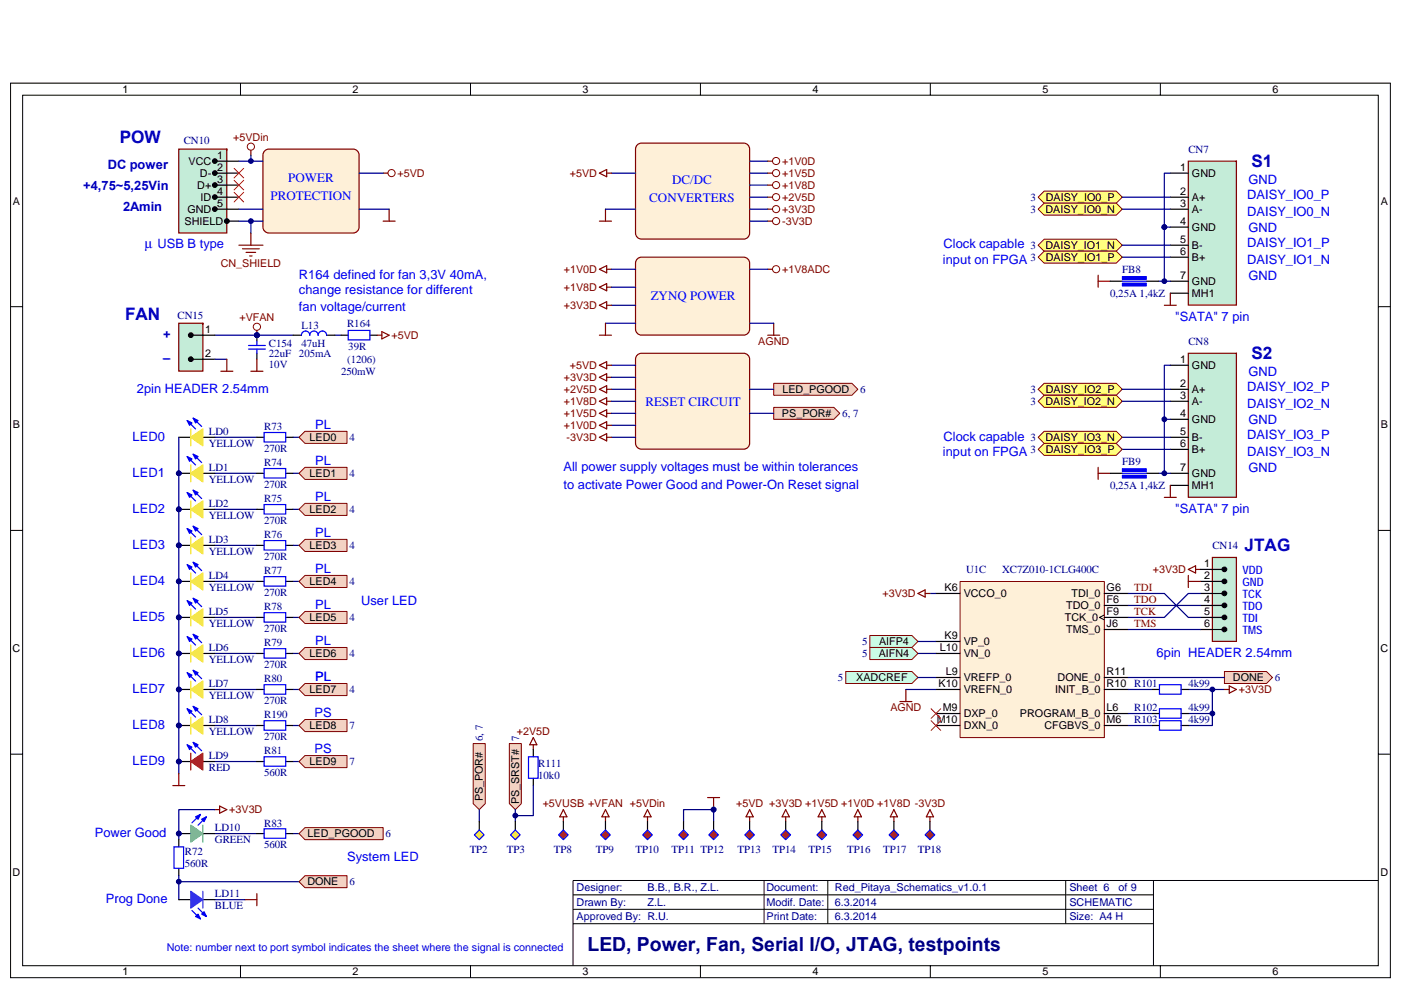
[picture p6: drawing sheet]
<svg xmlns="http://www.w3.org/2000/svg" width="297mm" height="210mm" viewBox="0 0 297 210" stroke-linecap="round" stroke-linejoin="round" font-family="sans-serif">
<path d="M2.2 17.6h292.6v189.8h-292.6z" fill="none" stroke="#000" stroke-width=".21"/>
<path d="M4.8 20.2h287.4v184.6h-287.4z" fill="#fff"/>
<g fill="none" stroke="#000" stroke-width=".21">
<path d="M51 17.6v2.6M99.8 17.6v2.6M148.5 17.6v2.6M197.2 17.6v2.6M246 17.6v2.6M4.8 20.2h287.4v184.6h-287.4zM2.2 65h2.6M292.2 65h2.6M2.2 112.5h2.6M292.2 112.5h2.6M2.2 160h2.6M292.2 160h2.6"/>
<path d="M121.5 189.8h123.1M121.5 192.9h123.1M121.5 195.9h123.1M162 186.8v9.1M175.5 186.8v9.1M226 186.8v9.1M244.6 186.8v18M292.2 186.8h-170.7v18M51 204.8v2.6M99.8 204.8v2.6M148.5 204.8v2.6M197.2 204.8v2.6"/>
<path d="M246 204.8v2.6"/>
</g>
<g fill="#fef0d8" stroke="#800000" stroke-width=".25">
<path d="M135 55.1l.6-.5 .4-.1h21.7a1.27 1.27 0 0 1 1.2 1.3v14a1.27 1.27 0 0 1-1.2 1.3h-21.7a1.27 1.27 0 0 1-1.3-1.3v-14z" fill-rule="evenodd"/>
<path d="M135 30.9l.6-.5h.4h21.7a1.27 1.27 0 0 1 1.2 1.2v17.8a1.28 1.28 0 0 1-1.2 1.3h-21.7a1.28 1.28 0 0 1-1.3-1.3v-17.8z" fill-rule="evenodd"/>
<path d="M135 75.5l.6-.5 .4-.1h21.7a1.27 1.27 0 0 1 1.2 1.3v17.8a1.27 1.27 0 0 1-1.2 1.3h-21.7a1.27 1.27 0 0 1-1.3-1.3v-17.8z" fill-rule="evenodd"/>
<path d="M56.3 31.9l.7-.3h17.9a1.27 1.27 0 0 1 1.2 1.3v15.3a1.27 1.27 0 0 1-1.2 1.2h-17.9a1.27 1.27 0 0 1-1.3-1.2v-15.3l.1-.4z" fill-rule="evenodd"/>
</g>
<path d="M251.9 34.2v30.5h10.2v-30.5z" fill-rule="evenodd" fill="#c4ecd8" stroke="#800000" stroke-width=".25"/>
<path d="M248.1 36.7h3.8M248.1 41.8h3.8M248.1 44.4h3.8M248.1 48.2h3.8M248.1 52h3.8M248.1 54.5h3.8M248.1 59.6h3.8M248.1 62.2h3.8" fill="none" stroke="#000" stroke-width=".25"/>
<path d="M221.4 40.5h15.3l1.2 1.3-1.2 1.3h-15.3l-1.3-1.3z" fill-rule="evenodd" fill="#ffff80" stroke="#800000" stroke-width=".21"/>
<path d="M237.9 41.8h10.2M237.9 44.4h10.2" fill="none" stroke="#000080" stroke-width=".25"/>
<path d="M220.1 44.4l1.3-1.3h15.3l1.2 1.3-1.2 1.2h-15.3z" fill-rule="evenodd" fill="#ffff80" stroke="#800000" stroke-width=".21"/>
<path d="M45.5 92.8h9M62.1 92.8h1.3" fill="none" stroke="#000080" stroke-width=".25"/>
<path d="M37.9 92.8h2.5M43 92.8h2.5" fill="none" stroke="#000" stroke-width=".25"/>
<path d="M40.4 92.8l2.6-1.8v3.6z" fill="#f6dd0a" stroke="#f6dd0a" stroke-width=".25"/>
<path d="M39.7 89.2l1.8 1.8M41 88.7l1.8 1.8" fill="none" stroke="#00f" stroke-width=".25"/>
<g fill="#00f" stroke="#00f" stroke-width=".25">
<path d="M39.7 89.2l1 .5-.5 .5z"/>
<path d="M41 88.7l1 .5-.5 .5z"/>
</g>
<path d="M40.4 91v3.6" fill="none" stroke="#f6dd0a" stroke-width=".25"/>
<path d="M64.7 91.5h8.9v2.5h-8.9l-1.3-1.2z" fill-rule="evenodd" fill="#f3d2c3" stroke="#800000" stroke-width=".21"/>
<path d="M54.5 92.8h1.5M60.6 92.8h1.5" fill="none" stroke="#000" stroke-width=".25"/>
<path d="M56 91.7h4.6v2h-4.6z" fill="none" stroke="#00f" stroke-width=".25"/>
<path d="M220.1 52l1.3-1.3h15.3l1.2 1.3-1.2 1.3h-15.3z" fill-rule="evenodd" fill="#ffff80" stroke="#800000" stroke-width=".21"/>
<path d="M237.9 52h10.2M237.9 54.5h10.2M246.9 48.2v11.4" fill="none" stroke="#000080" stroke-width=".25"/>
<g fill="#000080" stroke="#000080" stroke-width=".21">
<circle cx="246.9" cy="48.2" r=".51"/>
<circle cx="246.9" cy="59.6" r=".51"/>
</g>
<path d="M220.1 54.5l1.3-1.2h15.3l1.2 1.2-1.2 1.3h-15.3z" fill-rule="evenodd" fill="#ffff80" stroke="#800000" stroke-width=".21"/>
<path d="M45.5 100.4h9M62.1 100.4h1.3" fill="none" stroke="#000080" stroke-width=".25"/>
<path d="M37.9 100.4h2.5M43 100.4h2.5" fill="none" stroke="#000" stroke-width=".25"/>
<circle cx="37.9" cy="100.4" r=".5" fill="#000080" stroke="#000080" stroke-width=".21"/>
<path d="M40.4 100.4l2.6-1.8v3.6z" fill="#f6dd0a" stroke="#f6dd0a" stroke-width=".25"/>
<path d="M39.7 96.8l1.8 1.8M41 96.3l1.8 1.8" fill="none" stroke="#00f" stroke-width=".25"/>
<g fill="#00f" stroke="#00f" stroke-width=".25">
<path d="M39.7 96.8l1 .5-.5 .6z"/>
<path d="M41 96.3l1 .5-.5 .5z"/>
</g>
<path d="M40.4 98.6v3.6" fill="none" stroke="#f6dd0a" stroke-width=".25"/>
<path d="M64.7 99.1h8.9v2.6h-8.9l-1.3-1.3z" fill-rule="evenodd" fill="#f3d2c3" stroke="#800000" stroke-width=".21"/>
<path d="M235.4 59.6h2.5M243 59.6h2.6M54.5 100.4h1.5M60.6 100.4h1.5" fill="none" stroke="#000" stroke-width=".25"/>
<path d="M237.9 59.6h5.1M56 99.4h4.6v2h-4.6z" fill="none" stroke="#00f" stroke-width=".25"/>
<path d="M232.8 58.4v2.5M232.8 59.6h2.6" fill="none" stroke="#800000" stroke-width=".25"/>
<path d="M245.6 59.6h2.5" fill="none" stroke="#000080" stroke-width=".25"/>
<path d="M238 58.7h5.1v.6h-5.1z" fill="#00f"/>
<path d="M238 58.7h5.1v.6h-5.1z" fill="none" stroke="#00f" stroke-width=".21"/>
<path d="M238 60.1h5.1v.6h-5.1z" fill="#00f"/>
<path d="M238 60h5.1v.7h-5.1z" fill="none" stroke="#00f" stroke-width=".21"/>
<path d="M246.9 64.7h2.5M248.1 62.2v2.5" fill="none" stroke="#800000" stroke-width=".25"/>
<path d="M45.5 108h9M62.1 108h1.3" fill="none" stroke="#000080" stroke-width=".25"/>
<path d="M37.9 108h2.5M43 108h2.5" fill="none" stroke="#000" stroke-width=".25"/>
<circle cx="37.9" cy="108" r=".5" fill="#000080" stroke="#000080" stroke-width=".21"/>
<path d="M40.4 108l2.6-1.7v3.5z" fill="#f6dd0a" stroke="#f6dd0a" stroke-width=".25"/>
<path d="M39.7 104.5l1.8 1.8M41 104l1.8 1.7" fill="none" stroke="#00f" stroke-width=".25"/>
<g fill="#00f" stroke="#00f" stroke-width=".25">
<path d="M39.7 104.5l1 .5-.5 .5z"/>
<path d="M41 104l1 .5-.5 .5z"/>
</g>
<path d="M40.4 106.3v3.5" fill="none" stroke="#f6dd0a" stroke-width=".25"/>
<path d="M64.7 106.8h8.9v2.5h-8.9l-1.3-1.3z" fill-rule="evenodd" fill="#f3d2c3" stroke="#800000" stroke-width=".21"/>
<path d="M37.9 115.7h2.5M43 115.7h2.5M54.5 108h1.5M60.6 108h1.5" fill="none" stroke="#000" stroke-width=".25"/>
<path d="M39.7 112.1l1.8 1.8M41 111.6l1.8 1.8M56 107h4.6v2h-4.6z" fill="none" stroke="#00f" stroke-width=".25"/>
<path d="M45.5 115.7h9M62.1 115.7h1.3" fill="none" stroke="#000080" stroke-width=".25"/>
<circle cx="37.9" cy="115.7" r=".5" fill="#000080" stroke="#000080" stroke-width=".21"/>
<path d="M40.4 115.7l2.6-1.8v3.6z" fill="#f6dd0a" stroke="#f6dd0a" stroke-width=".25"/>
<g fill="#00f" stroke="#00f" stroke-width=".25">
<path d="M39.7 112.1l1 .5-.5 .5z"/>
<path d="M41 111.6l1 .5-.5 .5z"/>
</g>
<path d="M40.4 113.9v3.6" fill="none" stroke="#f6dd0a" stroke-width=".25"/>
<path d="M64.7 114.4h8.9v2.6h-8.9l-1.3-1.3z" fill-rule="evenodd" fill="#f3d2c3" stroke="#800000" stroke-width=".21"/>
<path d="M54.5 115.7h1.5M60.6 115.7h1.5" fill="none" stroke="#000" stroke-width=".25"/>
<path d="M56 114.7h4.6v2h-4.6z" fill="none" stroke="#00f" stroke-width=".25"/>
<path d="M251.9 74.9v30.6h10.2v-30.6z" fill-rule="evenodd" fill="#c4ecd8" stroke="#800000" stroke-width=".25"/>
<path d="M248.1 77.5h3.8M248.1 82.6h3.8M248.1 85.1h3.8M248.1 88.9h3.8M248.1 92.8h3.8M248.1 95.3h3.8M248.1 100.4h3.8M248.1 103h3.8M37.9 123.3h2.5M43 123.3h2.5" fill="none" stroke="#000" stroke-width=".25"/>
<path d="M45.5 123.3h9M62.1 123.3h1.3" fill="none" stroke="#000080" stroke-width=".25"/>
<circle cx="37.9" cy="123.3" r=".5" fill="#000080" stroke="#000080" stroke-width=".21"/>
<path d="M40.4 123.3l2.6-1.8v3.6z" fill="#f6dd0a" stroke="#f6dd0a" stroke-width=".25"/>
<path d="M39.7 119.8l1.8 1.7M41 119.3l1.8 1.7" fill="none" stroke="#00f" stroke-width=".25"/>
<g fill="#00f" stroke="#00f" stroke-width=".25">
<path d="M39.7 119.8l1 .5-.5 .5z"/>
<path d="M41 119.3l1 .5-.5 .5z"/>
</g>
<path d="M40.4 121.5v3.6" fill="none" stroke="#f6dd0a" stroke-width=".25"/>
<path d="M64.7 122h8.9v2.6h-8.9l-1.3-1.3z" fill-rule="evenodd" fill="#f3d2c3" stroke="#800000" stroke-width=".21"/>
<path d="M54.5 123.3h1.5M60.6 123.3h1.5" fill="none" stroke="#000" stroke-width=".25"/>
<path d="M56 122.3h4.6v2h-4.6z" fill="none" stroke="#00f" stroke-width=".25"/>
<path d="M220.1 82.6l1.3-1.3h15.3l1.2 1.3-1.2 1.2h-15.3z" fill-rule="evenodd" fill="#ffff80" stroke="#800000" stroke-width=".21"/>
<path d="M237.9 82.6h10.2" fill="none" stroke="#000080" stroke-width=".25"/>
<path d="M221.4 83.8h15.3l1.2 1.3-1.2 1.3h-15.3l-1.3-1.3z" fill-rule="evenodd" fill="#ffff80" stroke="#800000" stroke-width=".21"/>
<path d="M37.9 92.8v71.3M237.9 85.1h10.2M45.5 131h9M62.1 131h1.3" fill="none" stroke="#000080" stroke-width=".25"/>
<path d="M37.9 131h2.5M43 131h2.5" fill="none" stroke="#000" stroke-width=".25"/>
<circle cx="37.9" cy="131" r=".5" fill="#000080" stroke="#000080" stroke-width=".21"/>
<path d="M40.4 131l2.6-1.8v3.6z" fill="#f6dd0a" stroke="#f6dd0a" stroke-width=".25"/>
<path d="M39.7 127.4l1.8 1.8M41 126.9l1.8 1.8" fill="none" stroke="#00f" stroke-width=".25"/>
<g fill="#00f" stroke="#00f" stroke-width=".25">
<path d="M39.7 127.4l1 .5-.5 .5z"/>
<path d="M41 126.9l1 .5-.5 .5z"/>
</g>
<path d="M40.4 129.2v3.6" fill="none" stroke="#f6dd0a" stroke-width=".25"/>
<path d="M64.7 129.7h8.9v2.5h-8.9l-1.3-1.2z" fill-rule="evenodd" fill="#f3d2c3" stroke="#800000" stroke-width=".21"/>
<path d="M54.5 131h1.5M60.6 131h1.5" fill="none" stroke="#000" stroke-width=".25"/>
<path d="M56 129.9h4.6v2.1h-4.6z" fill="none" stroke="#00f" stroke-width=".25"/>
<path d="M248.1 77.5h-1.2v22.9M237.9 92.8h10.2M246.9 88.9h1.2" fill="none" stroke="#000080" stroke-width=".25"/>
<g fill="#000080" stroke="#000080" stroke-width=".21">
<circle cx="246.9" cy="88.9" r=".51"/>
<circle cx="246.9" cy="100.4" r=".51"/>
</g>
<path d="M221.4 91.5h15.3l1.2 1.3-1.2 1.2h-15.3l-1.3-1.2z" fill-rule="evenodd" fill="#ffff80" stroke="#800000" stroke-width=".21"/>
<path d="M237.9 95.3h10.2M45.5 138.6h9M62.1 138.6h1.3" fill="none" stroke="#000080" stroke-width=".25"/>
<path d="M220.1 95.3l1.3-1.3h15.3l1.2 1.3-1.2 1.3h-15.3z" fill-rule="evenodd" fill="#ffff80" stroke="#800000" stroke-width=".21"/>
<path d="M37.9 138.6h2.5M43 138.6h2.5" fill="none" stroke="#000" stroke-width=".25"/>
<circle cx="37.9" cy="138.6" r=".5" fill="#000080" stroke="#000080" stroke-width=".21"/>
<path d="M40.4 138.6l2.6-1.8v3.6z" fill="#f6dd0a" stroke="#f6dd0a" stroke-width=".25"/>
<path d="M39.7 135l1.8 1.8M41 134.5l1.8 1.8" fill="none" stroke="#00f" stroke-width=".25"/>
<g fill="#00f" stroke="#00f" stroke-width=".25">
<path d="M39.7 135l1 .6-.5 .5z"/>
<path d="M41 134.5l1 .5-.5 .6z"/>
</g>
<path d="M40.4 136.8v3.6" fill="none" stroke="#f6dd0a" stroke-width=".25"/>
<path d="M64.7 137.3h8.9v2.6h-8.9l-1.3-1.3z" fill-rule="evenodd" fill="#f3d2c3" stroke="#800000" stroke-width=".21"/>
<path d="M235.4 100.4h2.5M243 100.4h2.6M54.5 138.6h1.5M60.6 138.6h1.5" fill="none" stroke="#000" stroke-width=".25"/>
<path d="M237.9 100.4h5.1M56 137.6h4.6v2h-4.6z" fill="none" stroke="#00f" stroke-width=".25"/>
<path d="M232.8 99.1v2.6M232.8 100.4h2.6" fill="none" stroke="#800000" stroke-width=".25"/>
<path d="M245.6 100.4h2.5" fill="none" stroke="#000080" stroke-width=".25"/>
<path d="M238 99.4h5.1v.6h-5.1z" fill="#00f"/>
<path d="M238 99.4h5.1v.6h-5.1z" fill="none" stroke="#00f" stroke-width=".21"/>
<path d="M238 100.8h5.1v.6h-5.1z" fill="#00f"/>
<path d="M238 100.8h5.1v.6h-5.1z" fill="none" stroke="#00f" stroke-width=".21"/>
<path d="M45.5 146.2h9M62.1 146.2h1.3" fill="none" stroke="#000080" stroke-width=".25"/>
<path d="M246.9 105.5h2.5M248.1 103v2.5" fill="none" stroke="#800000" stroke-width=".25"/>
<path d="M37.9 146.2h2.5M43 146.2h2.5" fill="none" stroke="#000" stroke-width=".25"/>
<circle cx="37.9" cy="146.2" r=".5" fill="#000080" stroke="#000080" stroke-width=".21"/>
<path d="M40.4 146.2l2.6-1.7v3.5z" fill="#f6dd0a" stroke="#f6dd0a" stroke-width=".25"/>
<path d="M39.7 142.7l1.8 1.8M41 142.2l1.8 1.8" fill="none" stroke="#00f" stroke-width=".25"/>
<g fill="#00f" stroke="#00f" stroke-width=".25">
<path d="M39.7 142.7l1 .5-.5 .5z"/>
<path d="M41 142.2l1 .5-.5 .5z"/>
</g>
<path d="M40.4 144.5v3.5" fill="none" stroke="#f6dd0a" stroke-width=".25"/>
<path d="M64.7 145h8.9v2.5h-8.9l-1.3-1.3z" fill-rule="evenodd" fill="#f3d2c3" stroke="#800000" stroke-width=".21"/>
<path d="M37.9 153.9h2.5M43 153.9h2.5M54.5 146.2h1.5M60.6 146.2h1.5" fill="none" stroke="#000" stroke-width=".25"/>
<path d="M39.7 150.3l1.8 1.8M41 149.8l1.8 1.8M56 145.2h4.6v2h-4.6z" fill="none" stroke="#00f" stroke-width=".25"/>
<path d="M45.5 153.9h9M62.1 153.9h1.3" fill="none" stroke="#000080" stroke-width=".25"/>
<circle cx="37.9" cy="153.9" r=".5" fill="#000080" stroke="#000080" stroke-width=".21"/>
<path d="M40.4 153.9l2.6-1.8v3.6z" fill="#f6dd0a" stroke="#f6dd0a" stroke-width=".25"/>
<g fill="#00f" stroke="#00f" stroke-width=".25">
<path d="M39.7 150.3l1 .5-.5 .5z"/>
<path d="M41 149.8l1 .5-.5 .5z"/>
</g>
<path d="M40.4 152.1v3.6" fill="none" stroke="#f6dd0a" stroke-width=".25"/>
<path d="M64.7 152.6h8.9v2.6h-8.9l-1.3-1.3z" fill-rule="evenodd" fill="#f3d2c3" stroke="#800000" stroke-width=".21"/>
<path d="M54.5 153.9h1.5M60.6 153.9h1.5" fill="none" stroke="#000" stroke-width=".25"/>
<path d="M56 152.9h4.6v2h-4.6z" fill="none" stroke="#00f" stroke-width=".25"/>
<path d="M45.5 161.5h9M62.1 161.5h1.3" fill="none" stroke="#000080" stroke-width=".25"/>
<path d="M251.9 120.8l1.6-.8v1.5zM253.5 120.8h1" fill="none" stroke="#800000" stroke-width=".25"/>
<path d="M257 118.2v17.8h5.1v-17.8z" fill-rule="evenodd" fill="#c4ecd8" stroke="#800000" stroke-width=".25"/>
<path d="M254.5 120.8h5.1M254.5 133.5h5.1M259.6 123.3h-5.1M259.6 125.9h-5.1M259.6 128.4h-5.1M259.6 131h-5.1M37.9 161.5h2.5M43 161.5h2.5" fill="none" stroke="#000" stroke-width=".25"/>
<g fill="#000" stroke="#000" stroke-width=".21">
<circle cx="259.6" cy="125.9" r=".51"/>
<circle cx="259.6" cy="131" r=".51"/>
<circle cx="259.6" cy="123.3" r=".51"/>
<circle cx="259.6" cy="133.5" r=".51"/>
<circle cx="259.6" cy="120.8" r=".51"/>
<circle cx="259.6" cy="128.4" r=".51"/>
</g>
<circle cx="37.9" cy="161.5" r=".5" fill="#000080" stroke="#000080" stroke-width=".21"/>
<path d="M40.4 161.5l2.6-1.8v3.6z" fill="#f00" stroke="#f00" stroke-width=".25"/>
<path d="M39.7 158l1.8 1.7M41 157.5l1.8 1.7" fill="none" stroke="#00f" stroke-width=".25"/>
<g fill="#00f" stroke="#00f" stroke-width=".25">
<path d="M39.7 158l1 .5-.5 .5z"/>
<path d="M41 157.5l1 .5-.5 .5z"/>
</g>
<path d="M40.4 159.7v3.6" fill="none" stroke="#f00" stroke-width=".25"/>
<path d="M64.7 160.3h8.9v2.5h-8.9l-1.3-1.3z" fill-rule="evenodd" fill="#f3d2c3" stroke="#800000" stroke-width=".21"/>
<path d="M54.5 161.5h1.5M60.6 161.5h1.5" fill="none" stroke="#000" stroke-width=".25"/>
<path d="M56 160.5h4.6v2h-4.6z" fill="none" stroke="#00f" stroke-width=".25"/>
<path d="M251.9 122v2.6M251.9 123.3h2.6M36.6 166.6h2.6M37.9 164.1v2.5" fill="none" stroke="#800000" stroke-width=".25"/>
<path d="M203.6 123.4h30.5v33h-30.5z" fill="#fef0d8"/>
<path d="M203.6 123.3h30.5v33.1h-30.5z" fill="none" stroke="#800000" stroke-width=".21"/>
<g fill="none" stroke="#000" stroke-width=".25">
<path d="M198.4 138.6h5.1M198.4 136.1h5.1M198.4 125.9h5.1M234.1 133.5h5.1M234.1 131h5.1M234.1 128.4h5.1M234.1 125.9h5.1M198.4 153.9h5.1M198.4 151.3h5.1M198.4 146.2h5.1M198.4 143.7h5.1M234.1 153.9h5.1"/>
<path d="M234.1 151.3h5.1M234.1 146.2h5.1M234.1 143.7h5.1"/>
</g>
<path d="M234.1 130.5l-1 .5 1 .5" fill="none" stroke="#000" stroke-width=".21"/>
<path d="M194.6 136.1h3.8M197.2 125.9h1.2M239.2 125.9h7.7l5 5.1h2.6M239.2 128.4h15.3M239.2 133.5h15.3M254.5 125.9h-2.6l-5 5.1h-7.7" fill="none" stroke="#000080" stroke-width=".25"/>
<path d="M194.6 125.9l1.5-.8v1.5zM196.1 125.9h1.1M45.5 171.7h1.1M46.6 171l1.5 .7-1.5 .8z" fill="none" stroke="#800000" stroke-width=".25"/>
<path d="M184.4 134.8h8.9l1.3 1.3-1.3 1.2h-8.9z" fill-rule="evenodd" fill="#cafce7" stroke="#800000" stroke-width=".21"/>
<path d="M194.6 138.6h3.8M45.5 171.7h-7.6v6.4" fill="none" stroke="#000080" stroke-width=".25"/>
<path d="M184.4 137.3h8.9l1.3 1.3-1.3 1.3h-8.9z" fill-rule="evenodd" fill="#cafce7" stroke="#800000" stroke-width=".21"/>
<path d="M45.5 176.8h9M62.1 176.8h1.3" fill="none" stroke="#000080" stroke-width=".25"/>
<path d="M64.7 175.5h16.5v2.6h-16.5l-1.3-1.3z" fill-rule="evenodd" fill="#f3d2c3" stroke="#800000" stroke-width=".21"/>
<path d="M37.9 176.8h2.5M43 176.8h2.5M54.5 176.8h1.5M60.6 176.8h1.5" fill="none" stroke="#000" stroke-width=".25"/>
<circle cx="37.9" cy="176.8" r=".5" fill="#000080" stroke="#000080" stroke-width=".21"/>
<path d="M40.4 175l2.6 1.8-2.6 1.8z" fill="#2cca51" stroke="#2cca51" stroke-width=".25"/>
<path d="M42.5 172.7l-1.8 1.8M43.8 173.2l-1.8 1.8M56 175.8h4.6v2h-4.6z" fill="none" stroke="#00f" stroke-width=".25"/>
<g fill="#00f" stroke="#00f" stroke-width=".25">
<path d="M42.8 173.8l1-.6-.5 1.1z"/>
<path d="M41.5 173.2l1-.5-.5 1.1z"/>
</g>
<path d="M43 175v3.6" fill="none" stroke="#2cca51" stroke-width=".25"/>
<path d="M259.6 142.4h8.9l1.3 1.3-1.3 1.3h-8.9z" fill-rule="evenodd" fill="#f3d2c3" stroke="#800000" stroke-width=".21"/>
<path d="M179.3 142.4h14l1.3 1.3-1.3 1.3h-14z" fill-rule="evenodd" fill="#cafce7" stroke="#800000" stroke-width=".21"/>
<path d="M192.1 146.2h6.3M194.6 143.7h3.8M239.2 146.2h5.1M239.2 143.7h20.4M251.9 146.2h7.7M257 146.2v7.7h-5.1M37.9 187h25.5" fill="none" stroke="#000080" stroke-width=".25"/>
<path d="M190.8 148.8h2.5M192.1 146.2v2.6M259.6 146.2h1M260.6 145.5l1.5 .7-1.5 .8z" fill="none" stroke="#800000" stroke-width=".25"/>
<path d="M244.3 146.2h1.5M250.4 146.2h1.5M37.9 178.1v1.5M37.9 184.2v1.5" fill="none" stroke="#000" stroke-width=".25"/>
<path d="M245.8 145.2h4.6v2h-4.6zM36.9 179.6h2v4.6h-2z" fill="none" stroke="#00f" stroke-width=".25"/>
<g fill="#000080" stroke="#000080" stroke-width=".21">
<circle cx="257.1" cy="146.2" r=".5"/>
<circle cx="37.9" cy="187" r=".5"/>
</g>
<path d="M63.4 187l1.3-1.3h8.9v2.6h-8.9z" fill-rule="evenodd" fill="#f3d2c3" stroke="#800000" stroke-width=".21"/>
<path d="M239.2 153.9h5.1M239.2 151.3h5.1M251.9 151.3h5.1M37.9 185.7v5.1M45.5 190.8h6.4" fill="none" stroke="#000080" stroke-width=".25"/>
<circle cx="257.1" cy="151.3" r=".5" fill="#000080" stroke="#000080" stroke-width=".21"/>
<path d="M197.4 150.3l2 2.1M197.4 152.9l2 2M199.4 150.3l-2 2.1M199.4 152.9l-2 2" fill="none" stroke="#f00" stroke-width=".21"/>
<path d="M244.3 151.3h1.5M244.3 153.9h1.5M250.4 151.3h1.5M250.4 153.9h1.5M37.9 190.8h2.5M43 190.8h2.5" fill="none" stroke="#000" stroke-width=".25"/>
<path d="M245.8 150.3h4.6v2h-4.6zM245.8 152.9h4.6v2h-4.6zM40.7 193.1l1.8 1.8M42 192.6l1.8 1.8" fill="none" stroke="#00f" stroke-width=".25"/>
<path d="M51.9 190.8h2.6M54.5 189.5v2.6" fill="none" stroke="#800000" stroke-width=".25"/>
<path d="M40.4 189l2.6 1.8-2.6 1.8z" fill="#0271fc" stroke="#0271fc" stroke-width=".25"/>
<g fill="#00f" stroke="#00f" stroke-width=".25">
<path d="M42.8 193.9l.5-.5 .5 1z"/>
<path d="M41.5 194.4l.5-.5 .5 1z"/>
</g>
<path d="M43 189v3.6" fill="none" stroke="#0271fc" stroke-width=".25"/>
<path d="M37.9 31.6v17.8h10.2v-17.8z" fill-rule="evenodd" fill="#c4ecd8" stroke="#800000" stroke-width=".25"/>
<path d="M45.5 34.2h5.1M45.5 36.7h5.1M45.5 39.3h5.1M45.5 41.8h5.1M45.5 44.4h5.1M48.1 46.9h2.5M54.5 71.1v1.3M54.5 74.9v1.3" fill="none" stroke="#000" stroke-width=".25"/>
<g fill="#000" stroke="#000" stroke-width=".21">
<circle cx="45.6" cy="36.7" r=".5"/>
<circle cx="45.6" cy="39.3" r=".5"/>
<circle cx="45.6" cy="34.2" r=".5"/>
<circle cx="45.6" cy="44.4" r=".5"/>
<circle cx="45.6" cy="41.8" r=".5"/>
<circle cx="48.1" cy="46.9" r=".51"/>
</g>
<path d="M50.6 34.2h5.1M76.1 36.7h5.1M50.6 44.4h5.1M50.6 46.9h5.1M53.2 46.9v2.6M76.1 44.4h6.4M45.5 71.1h16.6M71 71.1h1.3" fill="none" stroke="#000080" stroke-width=".25"/>
<circle cx="83" cy="36.7" r=".76" fill="none" stroke="#800000" stroke-width=".21"/>
<path d="M81.2 36.7h1.1M50.6 52h5.1M51.4 52.8h3.6M52.2 53.5h2M52.9 54.3h.5M53.2 49.5v2.5M81.2 46.9h2.6M82.5 44.4v2.5M79.9 71.1h1.1M81 70.3l1.5 .8-1.5 .8z" fill="none" stroke="#800000" stroke-width=".25"/>
<path d="M49.6 35.7l2.1 2M49.6 38.2l2.1 2.1M51.7 35.7l-2.1 2M51.7 38.2l-2.1 2.1M49.6 40.8l2.1 2M51.7 40.8l-2.1 2" fill="none" stroke="#f00" stroke-width=".21"/>
<g fill="#000080" stroke="#000080" stroke-width=".21">
<circle cx="53.2" cy="46.9" r=".5"/>
<circle cx="54.5" cy="71.1" r=".51"/>
</g>
<path d="M52.7 73.3h3.6M52.7 74h3.6M54.5 72.4v.9M54.5 74v.9" fill="none" stroke="#00f" stroke-width=".25"/>
<path d="M37.9 68.6v10.1h5.1v-10.1z" fill-rule="evenodd" fill="#c4ecd8" stroke="#800000" stroke-width=".25"/>
<path d="M40.4 71.1h5.1M40.4 76.2h5.1M62.1 71.1h1.8M69.3 71.1h1.7M72.3 71.1h1.5M78.4 71.1h1.5" fill="none" stroke="#000" stroke-width=".25"/>
<g fill="#000" stroke="#000" stroke-width=".21">
<circle cx="40.5" cy="71.1" r=".5"/>
<circle cx="40.5" cy="76.2" r=".5"/>
</g>
<path d="M63.9 71.1a.89 .89 0 0 1 .9-.9 .89 .89 0 0 1 .9 .9 .89 .89 0 0 1 .9-.9 .89 .89 0 0 1 .9 .9 .9 .9 0 0 1 .9-.9 .9 .9 0 0 1 .9 .9M73.8 70.1h4.6v2h-4.6z" fill="none" stroke="#00f" stroke-width=".25"/>
<path d="M45.5 76.2h2.6M129.6 77.5h5.1M129.6 80h5.1" fill="none" stroke="#000080" stroke-width=".25"/>
<path d="M46.8 78.7h2.6M48.1 76.2v2.5M53.2 78.7h2.5M54.5 76.2v2.5M127.1 77.5l1.5-.8v1.5zM128.6 77.5h1M127.1 80l1.5-.7v1.5zM128.6 80h1" fill="none" stroke="#800000" stroke-width=".25"/>
<path d="M164 81.3h16.6l1.3 1.3-1.3 1.2h-16.6z" fill-rule="evenodd" fill="#f3d2c3" stroke="#800000" stroke-width=".21"/>
<path d="M129.6 82.6h5.1M129.6 85.1h5.1M129.6 87.7h5.1M158.9 82.6h5.1" fill="none" stroke="#000080" stroke-width=".25"/>
<path d="M127.1 82.6l1.5-.8v1.5zM127.1 85.1l1.5-.8v1.6zM127.1 87.7l1.5-.8v1.5zM128.6 82.6h1M128.6 85.1h1M128.6 87.7h1" fill="none" stroke="#800000" stroke-width=".25"/>
<path d="M164 86.4h12.8l1.3 1.3-1.3 1.2h-12.8z" fill-rule="evenodd" fill="#f3d2c3" stroke="#800000" stroke-width=".21"/>
<g fill="none" stroke="#000080" stroke-width=".25">
<path d="M129.6 36.7h5.1M158.9 34.2h3.9M158.9 36.7h3.9M158.9 39.3h3.9M248.1 36.7h-1.2v11.5h1.2M128.4 44.4h6.3M129.6 57.1h5.1M158.9 41.8h3.9M158.9 44.4h3.9M158.9 46.9h3.9M158.9 57.1h3.9M128.4 68.6h6.3"/>
<path d="M129.6 60.9h5.1M129.6 64.7h5.1M158.9 68.6h5.1M129.6 90.2h5.1M129.6 92.8h5.1M158.9 87.7h5.1M113.1 166.6v6.4h-3.8"/>
</g>
<g fill="none" stroke="#800000" stroke-width=".25">
<path d="M127.1 36.7l1.5-.7v1.5zM128.6 36.7h1M162.8 34.2h1M162.8 36.7h1M162.8 39.3h1M127.1 57.1l1.5-.8v1.6zM127.1 46.9h2.5M128.4 44.4v2.5M128.6 57.1h1M162.8 46.9h1M162.8 41.8h1M162.8 44.4h1"/>
<path d="M162.8 57.1h1M127.1 60.9l1.5-.7v1.5zM127.1 64.7l1.5-.7v1.5zM127.1 71.1h2.5M128.4 68.6v2.5M128.6 60.9h1M128.6 64.7h1M162.8 71.1h2.5M164 68.6v2.5M127.1 90.2l1.5-.7v1.5zM127.1 92.8l1.5-.8v1.5zM128.6 90.2h1"/>
<path d="M128.6 92.8h1M113.1 156.4l.7 1.6h-1.5zM113.1 158v1"/>
</g>
<g fill="none" stroke="#800000" stroke-width=".21">
<circle cx="164.5" cy="34.2" r=".76"/>
<circle cx="164.6" cy="39.3" r=".76"/>
<circle cx="164.6" cy="36.7" r=".76"/>
<circle cx="164.6" cy="41.8" r=".76"/>
<circle cx="164.6" cy="57.1" r=".76"/>
<circle cx="164.6" cy="46.9" r=".76"/>
<circle cx="164.6" cy="44.4" r=".76"/>
</g>
<g fill="#000080" stroke="#000080" stroke-width=".21">
<circle cx="246.9" cy="48.2" r=".51"/>
<circle cx="109.3" cy="173" r=".51"/>
</g>
<path d="M113.1 159v1.5M113.1 165.1v1.5" fill="none" stroke="#000" stroke-width=".25"/>
<path d="M112.1 160.5h2v4.6h-2z" fill="none" stroke="#00f" stroke-width=".25"/>
<g fill="#f3d2c3" stroke="#800000" stroke-width=".21">
<path d="M108 157.7h2.5v12.8l-1.2 1.2-1.3-1.2z" fill-rule="evenodd"/>
<path d="M100.3 157.7h2.6v12.8l-1.3 1.2-1.3-1.2z" fill-rule="evenodd"/>
</g>
<g fill="none" stroke="#800000" stroke-width=".25">
<path d="M119.4 171.7l.8 1.5h-1.5zM119.4 173.2v1.1M128.4 171.7l.7 1.5h-1.5zM128.4 173.2v1.1M137.3 171.7l.7 1.5h-1.5zM137.3 173.2v1.1M150 169.2h2.6M151.3 169.2v2.5M158.9 171.7l.8 1.5h-1.5zM158.9 173.2v1.1M166.6 171.7l.8 1.5h-1.6zM166.6 173.2v1.1"/>
<path d="M174.2 171.7l.8 1.5h-1.5zM174.2 173.2v1.1M181.9 171.7l.7 1.5h-1.5zM181.9 173.2v1.1M189.5 173.2v1.1M189.5 171.7l.8 1.5h-1.5zM197.2 171.7l.7 1.5h-1.5zM197.2 173.2v1.1"/>
</g>
<circle cx="151.3" cy="171.7" r=".5" fill="#000080" stroke="#000080" stroke-width=".21"/>
<path d="M101.6 171.7v2.6M109.3 171.7v2.6M144.9 174.3v-2.6h6.4v2.6" fill="none" stroke="#000080" stroke-width=".25"/>
<path d="M101.6 174.3v1.7" fill="none" stroke="#000" stroke-width=".25"/>
<path d="M101.6 176l1 1.1-1 1-1-1z" fill-rule="evenodd" fill="#fe0" stroke="#00f" stroke-width=".25"/>
<path d="M109.3 174.3v1.7" fill="none" stroke="#000" stroke-width=".25"/>
<path d="M109.3 176l1 1.1-1 1-1.1-1z" fill-rule="evenodd" fill="#fe0" stroke="#00f" stroke-width=".25"/>
<path d="M119.4 174.3v1.7" fill="none" stroke="#000" stroke-width=".25"/>
<path d="M119.4 176l1.1 1.1-1.1 1-1-1z" fill-rule="evenodd" fill="#ee0e22" stroke="#00f" stroke-width=".25"/>
<path d="M128.4 174.3v1.7" fill="none" stroke="#000" stroke-width=".25"/>
<path d="M127.3 177.1l1.1-1.1 1 1.1-1 1z" fill-rule="evenodd" fill="#ee0e22" stroke="#00f" stroke-width=".25"/>
<path d="M137.3 174.3v1.7" fill="none" stroke="#000" stroke-width=".25"/>
<path d="M137.3 176l1 1.1-1 1-1-1z" fill-rule="evenodd" fill="#ee0e22" stroke="#00f" stroke-width=".25"/>
<path d="M144.9 174.3v1.7" fill="none" stroke="#000" stroke-width=".25"/>
<path d="M144.9 176l1 1.1-1 1-1-1z" fill-rule="evenodd" fill="#ee0e22" stroke="#00f" stroke-width=".25"/>
<path d="M151.3 174.3v1.7" fill="none" stroke="#000" stroke-width=".25"/>
<path d="M151.3 176l1 1.1-1 1-1-1z" fill-rule="evenodd" fill="#ee0e22" stroke="#00f" stroke-width=".25"/>
<path d="M158.9 174.3v1.7" fill="none" stroke="#000" stroke-width=".25"/>
<path d="M158.9 176l1.1 1.1-1.1 1-1-1z" fill-rule="evenodd" fill="#ee0e22" stroke="#00f" stroke-width=".25"/>
<path d="M166.6 174.3v1.7" fill="none" stroke="#000" stroke-width=".25"/>
<path d="M166.6 176l1 1.1-1 1-1-1z" fill-rule="evenodd" fill="#ee0e22" stroke="#00f" stroke-width=".25"/>
<path d="M174.2 174.3v1.7" fill="none" stroke="#000" stroke-width=".25"/>
<path d="M174.2 176l1.1 1.1-1.1 1-1-1z" fill-rule="evenodd" fill="#ee0e22" stroke="#00f" stroke-width=".25"/>
<path d="M181.9 174.3v1.7" fill="none" stroke="#000" stroke-width=".25"/>
<path d="M181.9 176l1 1.1-1 1-1-1z" fill-rule="evenodd" fill="#ee0e22" stroke="#00f" stroke-width=".25"/>
<path d="M189.5 174.3v1.7" fill="none" stroke="#000" stroke-width=".25"/>
<path d="M189.5 176l1 1.1-1 1-1-1z" fill-rule="evenodd" fill="#ee0e22" stroke="#00f" stroke-width=".25"/>
<path d="M197.2 174.3v1.7" fill="none" stroke="#000" stroke-width=".25"/>
<path d="M197.2 176l1 1.1-1 1-1.1-1z" fill-rule="evenodd" fill="#ee0e22" stroke="#00f" stroke-width=".25"/>
<g fill="none" stroke="#800000" stroke-width=".21">
<circle cx="53.2" cy="31.1" r=".76"/>
<circle cx="54.5" cy="69.3" r=".77"/>
</g>
<path d="M53.2 31.9v1M54.5 70.1v1" fill="none" stroke="#800000" stroke-width=".25"/>
<path d="M53.2 32.9v1.3" fill="none" stroke="#000080" stroke-width=".25"/>
<g fill="#000080" stroke="#000080" stroke-width=".21">
<circle cx="53.2" cy="34.2" r=".5"/>
<circle cx="54.5" cy="71.1" r=".51"/>
</g>
<text font-size="4.1" fill="#000080" x="124.6" y="201.7">LED, Power, Fan, Serial I/O, JTAG, testpoints</text>
<g font-size="3.6" fill="#0000bf">
<text x="25.4" y="30.4">POW</text>
<text x="265.3" y="35.5">S1</text>
<text x="26.5" y="67.8">FAN</text>
<text x="265.3" y="76.2">S2</text>
<text x="263.9" y="117">JTAG</text>
</g>
<text font-size="2.9" fill="#00f" x="30.7" y="52.6">μ USB B type</text>
<g font-size="2.8" fill="#00f">
<text x="61.1" y="38.7">POWER</text>
<text x="142.5" y="38.9">DC/DC</text>
<text x="57.4" y="42.5">PROTECTION</text>
<text x="137.7" y="42.8">CONVERTERS</text>
<text x="138" y="63.6">ZYNQ POWER</text>
<text x="136.9" y="86.1">RESET CIRCUIT</text>
</g>
<g font-size="2.7" fill="#0000bf">
<text x="22.9" y="35.9">DC power</text>
<text x="17.6" y="40.2">+4,75~5,25Vin</text>
<text x="26.1" y="44.8">2Amin</text>
<text x="34.6" y="71.8">+</text>
<text x="34.6" y="75.6">_</text>
</g>
<g font-size="2.7" fill="#00f">
<text x="264.7" y="38.9">GND</text>
<text x="264.5" y="42.3">DAISY_IO0_P</text>
<text x="264.5" y="45.8">DAISY_IO0_N</text>
<text x="200" y="52.7">Clock capable</text>
<text x="264.5" y="52.5">DAISY_IO1_P</text>
<text x="264.7" y="49.1">GND</text>
<text x="63.4" y="59.1">R164 defined for fan 3,3V 40mA,</text>
<text x="199.9" y="56">input on FPGA</text>
<text x="264.5" y="56">DAISY_IO1_N</text>
<text x="264.7" y="59.3">GND</text>
<text x="63.4" y="62.4">change resistance for different</text>
<text x="63.4" y="66">fan voltage/current</text>
<text x="249.2" y="68">&quot;SATA&quot; 7 pin</text>
<text x="29" y="83.3">2pin HEADER 2.54mm</text>
<text x="264.5" y="83">DAISY_IO2_P</text>
<text x="264.7" y="79.7">GND</text>
<text x="264.5" y="86.6">DAISY_IO2_N</text>
<text x="264.7" y="89.9">GND</text>
<text x="28.1" y="93.5">LED0</text>
<text x="66.8" y="90.9">PL</text>
<text x="200" y="93.5">Clock capable</text>
<text x="264.5" y="93.2">DAISY_IO3_P</text>
<text x="28.1" y="101.1">LED1</text>
<text x="66.8" y="98.6">PL</text>
<text x="119.5" y="99.8">All power supply voltages must be within tolerances</text>
<text x="199.9" y="96.8">input on FPGA</text>
<text x="264.5" y="96.8">DAISY_IO3_N</text>
<text x="264.7" y="100.1">GND</text>
<text x="66.8" y="106.2">PL</text>
<text x="119.5" y="103.7">to activate Power Good and Power-On Reset signal</text>
<text x="28.1" y="108.8">LED2</text>
<text x="66.8" y="113.8">PL</text>
<text x="249.2" y="108.8">&quot;SATA&quot; 7 pin</text>
<text x="28.1" y="116.4">LED3</text>
<text x="28.1" y="124">LED4</text>
<text x="66.8" y="121.5">PL</text>
<text x="28.1" y="131.7">LED5</text>
<text x="66.8" y="129.1">PL</text>
<text x="76.6" y="128.4">User LED</text>
<text x="66.8" y="136.8">PL</text>
<text x="28.1" y="139.3">LED6</text>
<text x="245.2" y="139.3">6pin HEADER 2.54mm</text>
<text x="28.1" y="147">LED7</text>
<text x="66.8" y="144.4">PL</text>
<text x="28.1" y="154.6">LED8</text>
<text x="66.7" y="152">PS</text>
<text x="66.7" y="159.7">PS</text>
<text x="28.1" y="162.2">LED9</text>
<text x="20.1" y="177.5">Power Good</text>
<text x="73.6" y="182.6">System LED</text>
<text x="22.5" y="191.5">Prog Done</text>
</g>
<g font-size="2.5" fill="#00f">
<text x="263.4" y="121.7">VDD</text>
<text x="263.4" y="124.2">GND</text>
<text x="263.4" y="126.8">TCK</text>
<text x="263.4" y="129.3">TDO</text>
<text x="263.4" y="131.9">TDI</text>
<text x="263.4" y="134.4">TMS</text>
</g>
<g font-size="2.3">
<text x="26" y="19.7">1</text>
<text x="74.7" y="19.7">2</text>
<text x="123.5" y="19.7">3</text>
<text x="172.3" y="19.7">4</text>
<text x="221" y="19.7">5</text>
<text x="269.8" y="19.7">6</text>
<text x="40" y="35">VCC</text>
<text x="46.1" y="33.7">1</text>
<text x="41.8" y="40.1">D+</text>
<text x="42.4" y="37.5">D-</text>
<text x="46.1" y="38.8">3</text>
<text x="46.1" y="36.3">2</text>
<text x="46.1" y="41.3">4</text>
<text x="250.2" y="36.3">1</text>
<text x="250.2" y="41.3">2</text>
<text x="252.7" y="37.5">GND</text>
<text x="2.7" y="43.4">A</text>
<text x="39.1" y="47.7">SHIELD</text>
<text x="39.7" y="45.2">GND</text>
<text x="42.5" y="42.6">ID</text>
<text x="46.1" y="43.9">5</text>
<text x="221.7" y="45.2">DAISY_IO0_N</text>
<text x="221.7" y="42.6">DAISY_IO0_P</text>
<text x="250.2" y="43.9">3</text>
<text x="250.2" y="47.7">4</text>
<text x="252.7" y="42.6">A+</text>
<text x="252.7" y="45.2">A-</text>
<text x="292.7" y="43.4">A</text>
<text x="221.7" y="52.8">DAISY_IO1_N</text>
<text x="250.2" y="51.5">5</text>
<text x="252.7" y="49">GND</text>
<text x="252.7" y="52.8">B-</text>
<text x="221.7" y="55.4">DAISY_IO1_P</text>
<text x="250.2" y="54.1">6</text>
<text x="250.2" y="59.2">7</text>
<text x="252.7" y="55.4">B+</text>
<text x="252.7" y="60.5">GND</text>
<text x="252.7" y="63">MH1</text>
<text x="43.5" y="70.6">1</text>
<text x="43.5" y="75.7">2</text>
<text x="250.2" y="77">1</text>
<text x="165.9" y="83.4">LED_PGOOD</text>
<text x="221.7" y="83.4">DAISY_IO2_P</text>
<text x="250.2" y="82.1">2</text>
<text x="252.7" y="78.3">GND</text>
<text x="252.7" y="83.4">A+</text>
<text x="165.8" y="88.5">PS_POR#</text>
<text x="221.7" y="85.9">DAISY_IO2_N</text>
<text x="250.2" y="84.6">3</text>
<text x="250.2" y="88.5">4</text>
<text x="252.7" y="85.9">A-</text>
<text x="252.7" y="89.7">GND</text>
<text x="2.7" y="90.8">B</text>
<text x="65.6" y="93.6">LED0</text>
<text x="221.7" y="93.6">DAISY_IO3_N</text>
<text x="250.2" y="92.3">5</text>
<text x="250.2" y="94.8">6</text>
<text x="252.7" y="93.6">B-</text>
<text x="292.7" y="90.8">B</text>
<text x="65.6" y="101.2">LED1</text>
<text x="221.7" y="96.1">DAISY_IO3_P</text>
<text x="250.2" y="99.9">7</text>
<text x="252.7" y="96.1">B+</text>
<text x="252.7" y="101.2">GND</text>
<text x="252.7" y="103.8">MH1</text>
<text x="65.6" y="108.8">LED2</text>
<text x="65.6" y="116.5">LED3</text>
<text x="65.6" y="124.1">LED4</text>
<text x="200.3" y="125.4">K6</text>
<text x="234.6" y="125.4">G6</text>
<text x="255.3" y="120.3">1</text>
<text x="255.3" y="122.9">2</text>
<text x="255.3" y="125.4">3</text>
<text x="65.6" y="131.8">LED5</text>
<text x="204.3" y="126.7">VCCO_0</text>
<text x="225.8" y="131.8">TCK_0</text>
<text x="226" y="129.2">TDO_0</text>
<text x="227.2" y="126.7">TDI_0</text>
<text x="234.6" y="130.5">F9</text>
<text x="234.6" y="128">F6</text>
<text x="255.3" y="128">4</text>
<text x="255.3" y="130.5">5</text>
<text x="186.4" y="136.9">AIFP4</text>
<text x="200.3" y="135.6">K9</text>
<text x="204.3" y="136.9">VP_0</text>
<text x="226" y="134.3">TMS_0</text>
<text x="234.6" y="133">J6</text>
<text x="255.3" y="133">6</text>
<text x="2.7" y="138.3">C</text>
<text x="65.6" y="139.4">LED6</text>
<text x="186.3" y="139.4">AIFN4</text>
<text x="199.2" y="138.1">L10</text>
<text x="200.5" y="143.2">L9</text>
<text x="204.3" y="139.4">VN_0</text>
<text x="234.6" y="143.2">R11</text>
<text x="292.7" y="138.3">C</text>
<text x="65.6" y="147">LED7</text>
<text x="181.5" y="144.5">XADCREF</text>
<text x="199" y="145.8">K10</text>
<text x="204.3" y="147">VREFN_0</text>
<text x="204.3" y="144.5">VREFP_0</text>
<text x="223.7" y="147">INIT_B_0</text>
<text x="224.2" y="144.5">DONE_0</text>
<text x="234.6" y="145.8">R10</text>
<text x="261.4" y="144.5">DONE</text>
<text x="65.6" y="154.7">LED8</text>
<text x="198.6" y="153.4">M10</text>
<text x="199.9" y="150.9">M9</text>
<text x="204.3" y="154.7">DXN_0</text>
<text x="204.3" y="152.1">DXP_0</text>
<text x="216.3" y="152.1">PROGRAM_B_0</text>
<text x="221.4" y="154.7">CFGBVS_0</text>
<text x="234.6" y="150.9">L6</text>
<text x="234.6" y="153.4">M6</text>
<text x="65.6" y="162.3">LED9</text>
<text x="102.4" y="170" transform="rotate(-90 102.4 170)">PS_POR#</text>
<text x="110.1" y="170.6" transform="rotate(-90 110.1 170.6)">PS_SRST#</text>
<text x="65.2" y="177.6">LED_PGOOD</text>
<text x="2.7" y="185.7">D</text>
<text x="292.7" y="185.7">D</text>
<text x="65.2" y="187.8">DONE</text>
<text x="26" y="206.9">1</text>
<text x="74.7" y="206.9">2</text>
<text x="123.5" y="206.9">3</text>
<text x="172.3" y="206.9">4</text>
<text x="221" y="206.9">5</text>
<text x="269.8" y="206.9">6</text>
</g>
<g font-size="2.3" fill="#800000">
<text x="49.4" y="29.9">+5VDin</text>
<text x="165.8" y="35">+1V0D</text>
<text x="84.3" y="37.5">+5VD</text>
<text x="120.8" y="37.5">+5VD</text>
<text x="165.8" y="37.5">+1V5D</text>
<text x="165.8" y="40.1">+1V8D</text>
<text x="165.8" y="42.6">+2V5D</text>
<text x="165.8" y="45.2">+3V3D</text>
<text x="165.8" y="47.7">-3V3D</text>
<text x="46.8" y="56.6">CN_SHIELD</text>
<text x="119.5" y="57.9">+1V0D</text>
<text x="165.8" y="57.9">+1V8ADC</text>
<text x="119.5" y="61.7">+1V8D</text>
<text x="119.5" y="65.5">+3V3D</text>
<text x="50.8" y="68.1">+VFAN</text>
<text x="83" y="71.9">+5VD</text>
<text x="160.8" y="73.2">AGND</text>
<text x="119.5" y="80.8">+3V3D</text>
<text x="119.5" y="83.4">+2V5D</text>
<text x="120.8" y="78.3">+5VD</text>
<text x="119.5" y="85.9">+1V8D</text>
<text x="119.5" y="88.5">+1V5D</text>
<text x="119.5" y="91">+1V0D</text>
<text x="120.1" y="93.6">-3V3D</text>
<text x="240.5" y="125.4">TDI</text>
<text x="244.4" y="121.6">+3V3D</text>
<text x="187.1" y="126.7">+3V3D</text>
<text x="240.5" y="127.9">TDO</text>
<text x="240.5" y="130.5">TCK</text>
<text x="240.5" y="133">TMS</text>
<text x="262.7" y="147">+3V3D</text>
<text x="109.6" y="156">+2V5D</text>
<text x="188.8" y="150.9">AGND</text>
<text x="48.6" y="172.5">+3V3D</text>
<text x="115.1" y="171.2">+5VUSB +VFAN +5VDin</text>
<text x="156.1" y="171.2">+5VD +3V3D +1V5D +1V0D +1V8D -3V3D</text>
</g>
<g font-size="2.3" fill="#000080">
<text x="38.9" y="30.6">CN10</text>
<text x="252" y="32.4">CN7</text>
<text x="218.5" y="42.6">3</text>
<text x="218.5" y="45.1">3</text>
<text x="218.5" y="52.8">3</text>
<text x="218.5" y="55.3">3</text>
<text x="238" y="57.9">FB8</text>
<text x="235.4" y="63">0,25A 1,4kZ</text>
<text x="37.7" y="67.6">CN15</text>
<text x="63.9" y="69.7">L13</text>
<text x="73.6" y="69.3">R164</text>
<text x="57" y="78">10V</text>
<text x="57" y="73.7">C154</text>
<text x="57" y="75.7">22uF</text>
<text x="63.4" y="75.7">205mA</text>
<text x="63.9" y="73.7">47uH</text>
<text x="73.6" y="77">(1206)</text>
<text x="73.8" y="74.2">39R</text>
<text x="252" y="73.2">CN8</text>
<text x="72.3" y="79.5">250mW</text>
<text x="182.4" y="83.4">6</text>
<text x="218.5" y="83.4">3</text>
<text x="178.6" y="88.5">6, 7</text>
<text x="218.5" y="85.9">3</text>
<text x="44.3" y="92.3">LD0</text>
<text x="44.3" y="94.8">YELLOW</text>
<text x="56" y="91.2">R73</text>
<text x="56" y="95.8">270R</text>
<text x="74.1" y="93.5">4</text>
<text x="218.5" y="93.5">3</text>
<text x="44.3" y="99.9">LD1</text>
<text x="56" y="98.9">R74</text>
<text x="74.1" y="101.2">4</text>
<text x="218.5" y="96.1">3</text>
<text x="238" y="98.6">FB9</text>
<text x="44.3" y="102.5">YELLOW</text>
<text x="44.3" y="107.5">LD2</text>
<text x="56" y="103.5">270R</text>
<text x="56" y="106.5">R75</text>
<text x="235.4" y="103.7">0,25A 1,4kZ</text>
<text x="44.3" y="110.1">YELLOW</text>
<text x="56" y="111.1">270R</text>
<text x="74.1" y="108.8">4</text>
<text x="44.3" y="115.2">LD3</text>
<text x="44.3" y="117.8">YELLOW</text>
<text x="56" y="114.2">R76</text>
<text x="56" y="118.8">270R</text>
<text x="74.1" y="116.5">4</text>
<text x="257.1" y="116.5">CN14</text>
<text x="44.3" y="122.8">LD4</text>
<text x="44.3" y="125.4">YELLOW</text>
<text x="56" y="121.8">R77</text>
<text x="74.1" y="124.1">4</text>
<text x="204.8" y="121.6">U1C</text>
<text x="212.5" y="121.6">XC7Z010-1CLG400C</text>
<text x="44.3" y="130.5">LD5</text>
<text x="56" y="126.4">270R</text>
<text x="56" y="129.5">R78</text>
<text x="74.1" y="131.8">4</text>
<text x="44.3" y="133">YELLOW</text>
<text x="56" y="134">270R</text>
<text x="56" y="137.1">R79</text>
<text x="182.8" y="136.8">5</text>
<text x="44.3" y="138.1">LD6</text>
<text x="44.3" y="140.7">YELLOW</text>
<text x="56" y="141.7">270R</text>
<text x="74.1" y="139.4">4</text>
<text x="182.8" y="139.4">5</text>
<text x="44.3" y="145.8">LD7</text>
<text x="44.3" y="148.3">YELLOW</text>
<text x="56" y="144.7">R80</text>
<text x="56" y="149.3">270R</text>
<text x="74.1" y="147">4</text>
<text x="177.7" y="144.5">5</text>
<text x="240.5" y="145.8">R101</text>
<text x="252" y="145.8">4k99</text>
<text x="270.3" y="144.5">6</text>
<text x="44.3" y="153.4">LD8</text>
<text x="44.3" y="156">YELLOW</text>
<text x="56" y="152.4">R190</text>
<text x="74.1" y="154.7">7</text>
<text x="240.5" y="150.9">R102</text>
<text x="240.5" y="153.4">R103</text>
<text x="252" y="150.9">4k99</text>
<text x="252" y="153.4">4k99</text>
<text x="44.3" y="161">LD9</text>
<text x="56" y="157">270R</text>
<text x="56" y="160">R81</text>
<text x="102.4" y="157.2" transform="rotate(-90 102.4 157.2)">6, 7</text>
<text x="110" y="157.2" transform="rotate(-90 110 157.2)">7</text>
<text x="44.3" y="163.6">RED</text>
<text x="56" y="164.6">560R</text>
<text x="74.1" y="162.3">7</text>
<text x="114.1" y="162.6">R111</text>
<text x="114.1" y="165.1">10k0</text>
<text x="45.6" y="176.3">LD10</text>
<text x="45.6" y="178.9">GREEN</text>
<text x="56" y="175.3">R83</text>
<text x="56" y="179.9">560R</text>
<text x="81.7" y="177.6">6</text>
<text x="39.2" y="181.4">R72</text>
<text x="39.2" y="184">560R</text>
<text x="99.6" y="180.9">TP2</text>
<text x="107.5" y="180.9">TP3</text>
<text x="117.4" y="180.9">TP8</text>
<text x="126.3" y="180.9">TP9</text>
<text x="134.7" y="180.9">TP10</text>
<text x="142.4" y="180.9">TP11 TP12</text>
<text x="156.4" y="180.9">TP13</text>
<text x="163.8" y="180.9">TP14</text>
<text x="171.4" y="180.9">TP15</text>
<text x="179.6" y="180.9">TP16</text>
<text x="187.2" y="180.9">TP17</text>
<text x="194.6" y="180.9">TP18</text>
<text x="45.6" y="190.3">LD11</text>
<text x="74.1" y="187.8">6</text>
<text x="122.3" y="189.1">Designer:</text>
<text x="137.3" y="189.1">B.B., B.R., Z.L.</text>
<text x="162.5" y="189.1">Document:</text>
<text x="177" y="189.1">Red_Pitaya_Schematics_v1.0.1</text>
<text x="226.7" y="189.1">Sheet 6</text>
<text x="237.2" y="189.1">of 9</text>
<text x="45.6" y="192.9">BLUE</text>
<text x="122.3" y="192.1">Drawn By:</text>
<text x="122.3" y="195.2">Approved By: R.U.</text>
<text x="137.3" y="192.1">Z.L.</text>
<text x="162.5" y="192.1">Modif. Date:</text>
<text x="162.5" y="195.2">Print Date:</text>
<text x="177" y="195.2">6.3.2014</text>
<text x="177" y="192.1">6.3.2014</text>
<text x="226.7" y="192.1">SCHEMATIC</text>
<text x="226.7" y="195.2">Size: A4 H</text>
</g>
<text font-size="2.3" fill="#00f" x="35.4" y="201.8">Note: number next to port symbol indicates the sheet where the signal is connected</text>
</svg>
